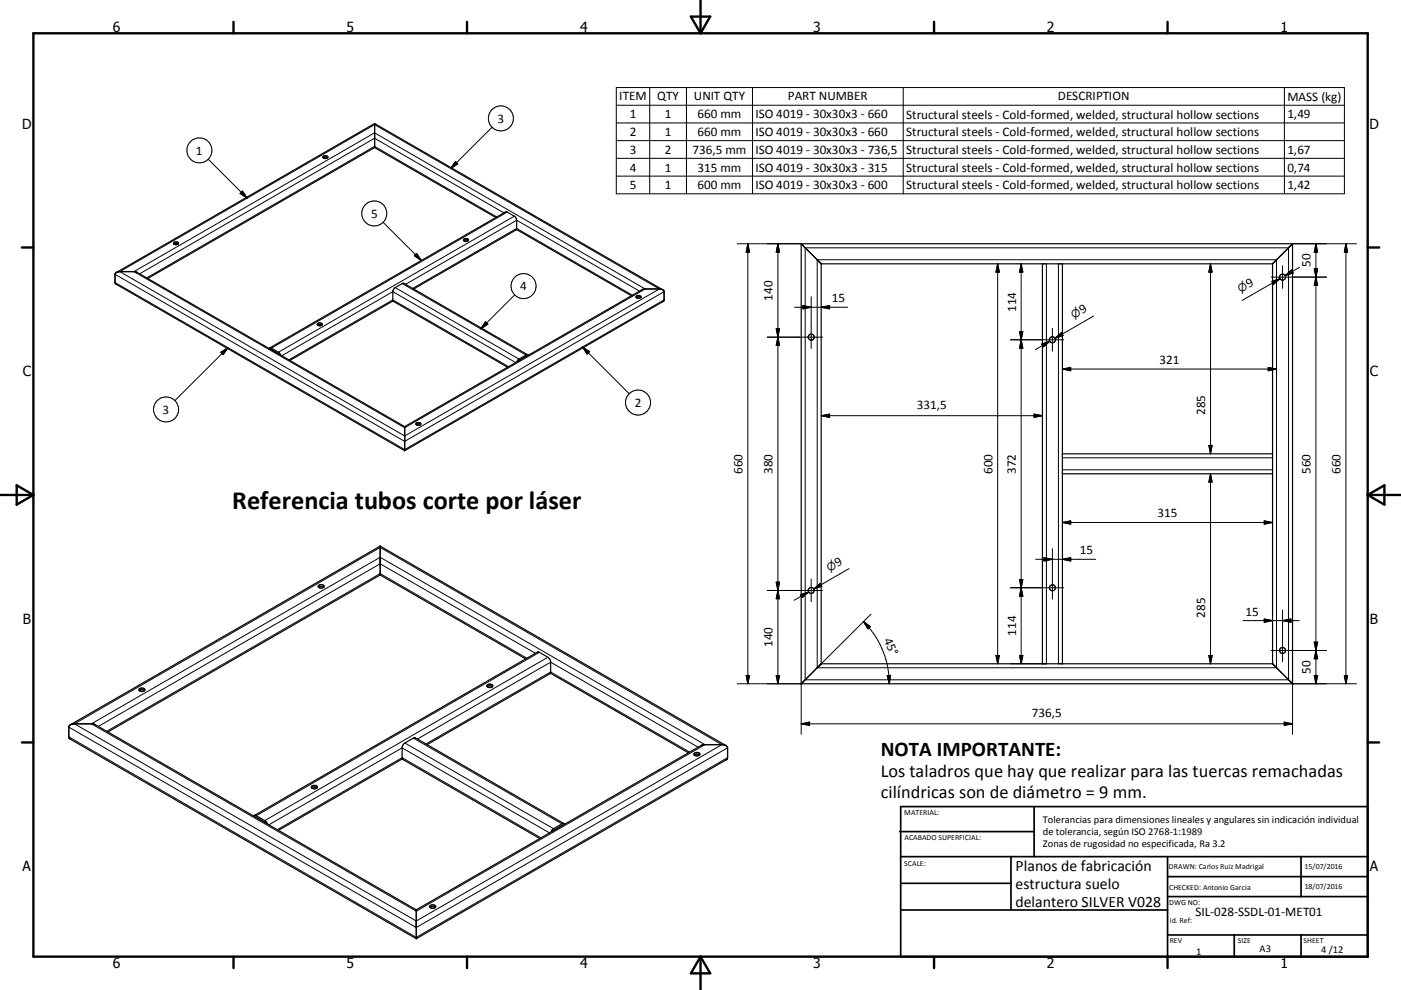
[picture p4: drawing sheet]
<svg xmlns="http://www.w3.org/2000/svg" width="420mm" height="297mm" viewBox="0 0 420 297" stroke-linecap="round" stroke-linejoin="round" font-family="sans-serif">
<g fill="none" stroke="#000" stroke-width=".36">
<path d="M112.3 37.1v7.2M112.3 37.1l86.4 49.8M112.3 37.1l-77.4 44.6M96.9 47a.85 .85 0 0 1 1.4 .2 .77 .77 0 0 1-.8 .4 .77 .77 0 0 1-.6-.6zM96.9 47.3a1.08 1.08 0 0 1 1.3 0M112.3 44.3l36.4 21M112.3 44.3l-68 39.2M52.1 73.2a1.09 1.09 0 0 1 1.3 0M52.2 72.7l.1-.1a.63 .63 0 0 1 .8-.1 .63 .63 0 0 1 .3 .7 .74 .74 0 0 1-.8 .3 .74 .74 0 0 1-.5-.7zM139 72.2a1.07 1.07 0 0 1 1.3 0M139 71.8a.68 .68 0 0 1 .9-.3 .68 .68 0 0 1 .4 .8 .72 .72 0 0 1-.8 .2 .72 .72 0 0 1-.5-.7zM154.8 68.8l34.5 19.9"/>
<path d="M154.9 68.8l-.2-3.3-.5-.7-2.3-1.2h-.3l-70.7 40.8M154.9 68.8l-30.9 17.9M240.2 73.1l6 6M240.2 73.1h147.3M240.2 73.1v132M246.2 79.1v120.1M246.2 79.2h135.3M312.5 79.2v119.9M318.5 79.2v119.9M381.5 79.2v119.9M387.5 73.1v132M387.5 73.2l-6 6"/>
<path d="M34.9 81.7l1-.2h4.3l.9 .2 80.2 46.3M34.9 81.7l-.4 .6v2.5l.3 .4 86.5 50M95.2 97.5a1.08 1.08 0 0 1 1.3 0M95.2 97.1a.67 .67 0 0 1 .8-.3 .67 .67 0 0 1 .5 .8 .81 .81 0 0 1-1.4-.4zM117.8 90.2l.1-3.3 .6-.6 2.5-1.3 37.2 21.5M117.8 90.2l34.4 20M117.8 90.3l-30.9 17.8M190.8 89.3l.4-.2 .9 .2M190.8 88.9a.69 .69 0 0 1 .8-.3 .69 .69 0 0 1 .4 .7 .73 .73 0 0 1-.8 .2 .73 .73 0 0 1-.4-.6zM198.7 86.9l.4 .6v2.5l-.2 .4-77.6 44.8M198.7 86.9l-1-.2h-4.3l-1 .2-71.1 41.1M80.9 104.4l2.6 1.3 .6 .8"/>
<path d="M80.9 104.4l-.2 .2M81.2 104.8l2.5 1.5M155.6 108.1l-.2 .2M157.9 106.9h-.2M158.4 106.6l-.3-.2-.4 .1-2.3 1.3-.4 .8M121.3 128v7.2M124.8 127.4a1.07 1.07 0 0 1 1.3 0M124.8 127a.78 .78 0 0 1 .8-.3 .78 .78 0 0 1 .5 .6 .72 .72 0 0 1-.8 .4 .72 .72 0 0 1-.5-.7zM318.5 136.1h63M318.5 142.1h63M95.5 175.7a.85 .85 0 0 1 1-.4 .85 .85 0 0 1 .6 .9 .9 .9 0 0 1-1 .3 .9 .9 0 0 1-.6-.8zM95.5 176.2l.7-.3 .9 .3"/>
<path d="M114 163.8v8.7M114 163.8l103.6 59.9M114 172.5l43.6 25.2M114 163.8l-92.9 53.6M114 172.5l-81.6 47.1M246.2 199.2l-6 5.9M246.2 199.1h135.3M381.5 199.1l6 6M41.7 206.7a.98 .98 0 0 1 1.7 .4 .95 .95 0 0 1-1 .4 .95 .95 0 0 1-.7-.8zM41.8 207.2a1.23 1.23 0 0 1 1.5 0M146.1 206l.6-.2 .9 .2M147.7 206a.87 .87 0 0 0-.8-.8 .87 .87 0 0 0-.9 .7l.1 .1"/>
<path d="M147.7 206a1.27 1.27 0 0 1-1.6 0M165 202l41.4 23.8M240.2 205.1h147.3M93.5 236.4a1.24 1.24 0 0 1 1.5 0M93.5 235.9a.9 .9 0 0 1 .9-.3 .9 .9 0 0 1 .7 .7 .95 .95 0 0 1-1 .4 .95 .95 0 0 1-.7-.7zM120.6 227.7l-37.1 21.4M128 223.4l36.9-21.3 .2-.3v-3.4l-.3-.7-3.1-2h-.6l-84.9 49M208.1 226.5a1.26 1.26 0 0 1 1.6 0M208.2 226a.9 .9 0 0 1 .9-.3 .9 .9 0 0 1 .7 .8 .98 .98 0 0 1-1.7-.4zM76.3 244.6l.5 .1 2.8 1.6 .6 .9M76.3 244.6l-.2 .2M76.6 245.1l3 1.8"/>
<path d="M168.7 247.6l-3 1.7M169.1 247.1h-.5l-2.6 1.5-.8 1M169.1 247.1l.2 .2M169.1 247.1l-44.6-25.7h-.6l-3 2-.3 .7v3.4l.2 .4 41 23.7M124.8 273v8.6M124.8 273l85.4-49.3 .9-.3h5.6a1.36 1.36 0 0 1 1.4 1v2.9l-.3 .6-93 53.7M124.8 273l-96.2-55.6-.9-.2h-5.4a1.54 1.54 0 0 0-1.7 .9v3l.5 .7 103.7 59.8M128.9 272.2l.7-.2 .9 .2M130.6 272.2v-.1a.99 .99 0 0 0-.8-.6 .99 .99 0 0 0-1 .5l.1 .2M130.6 272.2a1.25 1.25 0 0 1-1.7 0"/>
<circle cx="384.5" cy="83.1" r=".9"/>
<circle cx="243.2" cy="101.2" r=".9"/>
<circle cx="315.5" cy="101.9" r=".9"/>
<circle cx="243.2" cy="177.2" r=".9"/>
<circle cx="315.5" cy="176.3" r=".9"/>
<circle cx="384.5" cy="195.1" r=".9"/>
</g>
<g fill="none" stroke="#000" stroke-width=".3">
<path d="M147.5 38.2l-12.4 12.4M184.8 26.3h218.3v31.8h-218.3zM184.8 31.6h218.3M184.8 36.9h218.3M194.8 26.3v31.8M205.8 26.3v31.8M225.6 26.3v31.8M270.8 26.3v31.8M385.1 26.3v31.8M62.4 47.8l11.7 11.6M72 58l.7-.7 1.4 2.1zM136.5 48.4l.7 .8-2.1 1.4z"/>
<path d="M184.8 42.2h218.3M184.8 47.5h218.3M184.8 52.8h218.3M114.8 66.7l11.5 11.5M124.9 76l1.4 2.2-2.1-1.5zM149 65.1l-36.7-21.2-68.3 39.5M151.1 63.9l-38.8-22.4-70.4 40.6M152.1 63.6l-70.7 40.9M154.2 64.8l-70.7 40.9M221 73.1h19.2M224.2 73.1v132M224.2 73.1l.5 2.5h-1z"/>
<path d="M233.2 73.1l.5 2.5h-1zM233.2 73.1v132M241.4 74.3h144.9v129.6h-144.9zM245 77.9h137.7v122.4h-137.7zM299.1 79.2l.5 2.4h-1zM299.1 79.2v119.9M306.1 79.2v119.9M306.1 79.2l.6 2.4h-1zM313.7 79.2v119.9h-10.7M317.3 79.2v119.9M362.9 79.2l.5 2.4h-1zM362.9 79.2v56.9"/>
<path d="M384.5 79.7v6.8M387.5 73.1h19.2M394.5 73.1l.5 2.5h-1zM394.5 73.1v132M403.5 73.1l.5 2.5h-1zM403.5 73.1v132M34.5 82.3l86.8 50.1 77.8-44.9M34.5 84.8l86.8 50.1 77.8-44.9M35.9 81.5l76.4-44.1 85.4 49.3-76.4 44.1zM40.2 81.5l72.1-41.6 81.1 46.8-72.1 41.6zM118.5 86.3l37.1 21.4M120.6 85.1l37.1 21.4"/>
<path d="M121.6 85.3l33.3-19.2 36.8 21.3M123.7 86.5l31.2-18 34.7 20.1M145.6 96.5l.7 .7-2.1 1.5zM154.3 88.5l-10.1 10.2M232.7 98.6h1l-.5 2.6zM238.2 92.2h15.9M240.7 91.7l2.5 .5-2.5 .5zM243.2 89v15.6M246.2 92.2l2.5-.5v1zM305.7 99.4h1l-.6 2.5zM315.5 98.5v6.8M327.9 94.8l-11.6 6.7"/>
<path d="M381.1 83.1h16.6M381.3 84.4l2.5-.8-2 1.7zM383.8 83.6l-2.2 1.2M383.8 83.6l-11.4 6.5M385.3 82.7l1.9-1.7 .5 .9zM389.6 80.2l-4.3 2.5M394 80.7l1 5h-1l1-5zM66.2 105.7l2.1-1.4-1.4 2.1zM68.3 104.3l-15.9 15.9M81.4 104.9h-.1M83.5 106.1h-.1M84.5 106.7l33.3-19.2 36.8 21.3"/>
<path d="M86.6 108l31.2-18 34.7 20M155.6 108.1l.1 .1M157.7 106.9h.1M174.6 104.1l14 14M174.6 104.1l2.1 1.4-.7 .7zM230 101.2h16.6M233.2 101.2l.5 2.4h-1zM303 101.9h15.9M306.1 101.9l.6 2.6h-1zM312.3 103.2l2.4-.8-1.9 1.7zM314.7 102.4l-4.3 2.5M316.3 101.5l1.9-1.7 .5 .9z"/>
<path d="M318.5 100.2l-2.2 1.3M318.5 110.7l2.5-.5v1zM318.5 110.7h64.2M380.2 110.2l2.5 .5-2.5 .5zM246.2 124.7l2.5-.5v1zM246.2 124.7h66.3M310 124.2l2.5 .5-2.5 .5zM318.5 137.3h63M362.4 133.6h1l-.5 2.5zM318.5 140.9h63M318.5 156.7l2.5-.4v1zM318.5 156.7h63"/>
<path d="M362.9 142.1v57M362.9 142.1l.5 2.5h-1zM379 156.3l2.5 .4-2.5 .6zM230 177.1h16.6M232.7 174.7h1l-.5 2.4zM233.2 177.1l.5 2.5h-1zM240 178.4l2.4-.8-1.9 1.7zM242.4 177.6l-4.3 2.5M243.2 173.7v6.9M244 176.7l1.9-1.7 .5 .9zM246.1 175.4l-2.1 1.3M254.6 170.6l-10.6 6.1"/>
<path d="M303 176.3h15.9M305.7 173.8h1l-.6 2.5zM306.1 176.3l.6 2.5h-1zM310.5 167.8h18M313 167.3l2.5 .5-2.5 .5zM315.5 164.6v15.1M318.5 167.8l2.5-.5v1zM158 197.5l-44-25.4-82 47.3M160.5 196l-46.5-26.9-84.5 48.8M161.7 195.7l-84.9 49M164.3 197.2l-84.9 49M258.9 186.5a26.6 26.6 0 0 1 7.7 18.6"/>
<path d="M258.9 186.5l2 1.5-.7 .7zM261.1 184.2l-16.1 16.1M298.6 196.7h1l-.5 2.4zM305.7 196.7h1l-.6 2.4zM362.4 196.7h1l-.5 2.4zM372.7 186.2h16.8M379 185.7l2.5 .5-2.5 .5zM381.1 195.2h16.6M384.5 183v15.5M384.5 186.2l2.5-.5v1zM394 192.6h1l-1 5h1zM20.6 218.1l104.2 60.2 93.3-53.9"/>
<path d="M22.3 217.2l91.7-53 102.4 59.2-91.6 52.9zM27.4 217.2l86.6-50 97.3 56.2-86.5 50zM221 205.1h19.2v15.2M223.7 202.6h1l-.5 2.5zM232.7 202.6h1l-.5 2.5zM240.2 217.2h147.3M240.2 217.2l2.5-.6v1zM266 202.7l1-.1-.4 2.5zM385 216.6l2.5 .6-2.5 .4zM394 202.6h1l-.5 2.5zM403 202.6h1l-.5 2.5zM406.7 205.1h-19.2v15.2"/>
<path d="M20.6 221.1l104.2 60.1 93.3-53.9M121.4 222.9l44.6 25.7M123.9 221.4l44.6 25.8M125.1 221.7l40-23 44.2 25.5M127.7 223.2l37.4-21.6 41.7 24M76.8 245.2h.1M79.4 246.7h-.1M80.6 247.5l40-23.1 44.2 25.5M83.1 248.9l37.5-21.6 41.6 24.1M166 249.1v.1M168.5 247.7h.1"/>
<circle cx="150.2" cy="35.5" r="3.8"/>
<circle cx="59.8" cy="45.1" r="3.8"/>
<circle cx="112.2" cy="64" r="3.8"/>
<circle cx="157" cy="85.8" r="3.8"/>
<circle cx="49.8" cy="122.8" r="3.8"/>
<circle cx="191.3" cy="120.8" r="3.8"/>
</g>
<circle cx="387.5" cy="205.1" r=".18" fill="#000"/>
<g fill="none" stroke="#000" stroke-width=".71">
<path d="M10 10h400v277h-400zM70 6.6v3.4M140 6.6v3.4M207.1 5h5.8l-2.9 5zM210 0v10M280 6.6v3.4M350 6.6v3.4M6.6 74.2h3.4M410 74.2h3.5M0 148.5h10M5 145.6l5 2.9-5 2.9zM410 148.5h10.1"/>
<path d="M410 148.5l5.1-2.9v5.8zM6.6 222.7h3.4M410 222.7h3.5M70 287v3.4M140 287v3.4M210 287v10M210 287l2.9 5h-5.8zM280 287v3.4M350 287v3.4"/>
</g>
<g fill="none" stroke="#000" stroke-width=".51">
<path d="M269.7 249.5h40.3M270 242h140v45h-140zM270 257h140M303.1 257v16M310 242v15M350 257v30M390.1 257v12M270 265h33.1M270 273h80M350 269h60M350 263h60M350 280.5h60"/>
<path d="M370 280.5v6.5M390.1 280.5v6.5"/>
</g>
<g fill="#000" stroke="#000" stroke-width=".3">
<path d="M72 58l.7-.7 1.4 2.1zM136.5 48.4l.7 .8-2.1 1.4zM124.9 76l1.4 2.2-2.1-1.5zM224.2 73.1l.5 2.5h-1zM233.2 73.1l.5 2.5h-1zM394.5 73.1l.5 2.5h-1zM403.5 73.1l.5 2.5h-1zM145.6 96.5l.7 .7-2.1 1.5zM232.7 98.6h1l-.5 2.6zM240.7 91.7l2.5 .5-2.5 .5zM246.2 92.2l2.5-.5v1zM299.1 79.2l.5 2.4h-1z"/>
<path d="M305.7 99.4h1l-.6 2.5zM306.1 79.2l.6 2.4h-1zM316.3 101.5l1.9-1.7 .5 .9zM362.9 79.2l.5 2.4h-1zM381.3 84.4l2.5-.8-2 1.7zM385.3 82.7l1.9-1.7 .5 .9zM394 80.7h1l-.5 2.4zM394.5 83.1l.5 2.6h-1zM66.2 105.7l2.1-1.4-1.4 2.1zM174.6 104.1l2.1 1.4-.7 .7zM233.2 101.2l.5 2.4h-1zM306.1 101.9l.6 2.6h-1z"/>
<path d="M312.3 103.2l2.4-.8-1.9 1.7zM318.5 110.7l2.5-.5v1zM380.2 110.2l2.5 .5-2.5 .5zM246.2 124.7l2.5-.5v1zM310 124.2l2.5 .5-2.5 .5zM362.4 133.6h1l-.5 2.5zM318.5 156.7l2.5-.4v1zM362.9 142.1l.5 2.5h-1zM379 156.3l2.5 .4-2.5 .6zM232.7 174.7h1l-.5 2.4zM233.2 177.1l.5 2.5h-1zM240 178.4l2.4-.8-1.9 1.7z"/>
<path d="M244 176.7l1.9-1.7 .5 .9zM305.7 173.8h1l-.6 2.5zM306.1 176.3l.6 2.5h-1zM313 167.3l2.5 .5-2.5 .5zM318.5 167.8l2.5-.5v1zM258.9 186.5l2 1.5-.7 .7zM298.6 196.7h1l-.5 2.4zM305.7 196.7h1l-.6 2.4zM362.4 196.7h1l-.5 2.4zM379 185.7l2.5 .5-2.5 .5zM384.5 186.2l2.5-.5v1zM394 192.6h1l-.5 2.6z"/>
<path d="M394.5 195.2l.5 2.4h-1zM223.7 202.6h1l-.5 2.5zM232.7 202.6h1l-.5 2.5zM240.2 217.2l2.5-.6v1zM266 202.7l1-.1-.4 2.5zM385 216.6l2.5 .6-2.5 .4zM394 202.6h1l-.5 2.5zM403 202.6h1l-.5 2.5z"/>
</g>
<text font-size="7.9" x="69.6" y="152.6">Referencia tubos corte por láser</text>
<text font-size="6.3" x="264.1" y="226.7">NOTA IMPORTANTE:</text>
<g font-size="5.5">
<text x="264.1" y="233.3">Los taladros que hay que realizar para las tuercas remachadas</text>
<text x="264.1" y="239.5">cilíndricas son de diámetro = 9 mm.</text>
</g>
<g font-size="4.7">
<text x="304.5" y="261.2">Planos de fabricación</text>
<text x="304.5" y="266.6">estructura suelo</text>
<text x="304.5" y="272">delantero SILVER V028</text>
</g>
<g font-size="4.2">
<text x="33.9" y="9.6">6</text>
<text x="103.9" y="9.6">5</text>
<text x="173.9" y="9.6">4</text>
<text x="243.8" y="9.6">3</text>
<text x="313.9" y="9.6">2</text>
<text x="383.9" y="9.6">1</text>
<text x="6.7" y="38.7">D</text>
<text x="410.5" y="38.7">D</text>
<text x="6.9" y="112.9">C</text>
<text x="410.7" y="112.9">C</text>
<text x="6.9" y="187.1">B</text>
<text x="410.7" y="187.1">B</text>
<text x="6.8" y="261.4">A</text>
<text x="410.7" y="261.4">A</text>
<text x="33.9" y="290.4">6</text>
<text x="103.9" y="290.4">5</text>
<text x="173.9" y="290.4">4</text>
<text x="243.8" y="290.4">3</text>
<text x="313.9" y="290.4">2</text>
<text x="383.9" y="290.4">1</text>
</g>
<g font-size="3.9">
<text x="185.7" y="30.1">ITEM</text>
<text x="188.8" y="35.5">1</text>
<text x="197" y="30.1">QTY</text>
<text x="199.3" y="35.5">1</text>
<text x="208" y="30.1">UNIT QTY</text>
<text x="209.1" y="35.5">660 mm</text>
<text x="226.5" y="35.5">ISO 4019 - 30x30x3 - 660</text>
<text x="236.2" y="30.1">PART NUMBER</text>
<text x="271.7" y="35.6">Structural steels - Cold-formed, welded, structural hollow sections</text>
<text x="317.2" y="30.1">DESCRIPTION</text>
<text x="386" y="30.3">MASS (kg)</text>
<text x="386" y="35.5">1,49</text>
<text x="149.2" y="36.8">3</text>
<text x="188.8" y="40.8">2</text>
<text x="199.3" y="40.8">1</text>
<text x="209.1" y="40.8">660 mm</text>
<text x="226.5" y="40.8">ISO 4019 - 30x30x3 - 660</text>
<text x="271.7" y="40.9">Structural steels - Cold-formed, welded, structural hollow sections</text>
<text x="58.8" y="46.4">1</text>
<text x="188.8" y="46.1">3</text>
<text x="199.3" y="46.1">2</text>
<text x="207.6" y="46.1">736,5 mm</text>
<text x="226.5" y="46.1">ISO 4019 - 30x30x3 - 736,5</text>
<text x="271.7" y="46.2">Structural steels - Cold-formed, welded, structural hollow sections</text>
<text x="386" y="46.1">1,67</text>
<text x="188.8" y="51.5">4</text>
<text x="199.3" y="51.5">1</text>
<text x="209.1" y="51.5">315 mm</text>
<text x="226.5" y="51.5">ISO 4019 - 30x30x3 - 315</text>
<text x="271.7" y="51.5">Structural steels - Cold-formed, welded, structural hollow sections</text>
<text x="386" y="51.5">0,74</text>
<text x="188.8" y="56.7">5</text>
<text x="199.3" y="56.7">1</text>
<text x="209.1" y="56.7">600 mm</text>
<text x="226.5" y="56.7">ISO 4019 - 30x30x3 - 600</text>
<text x="271.7" y="56.8">Structural steels - Cold-formed, welded, structural hollow sections</text>
<text x="386" y="56.7">1,42</text>
<text x="111.3" y="65.3">5</text>
<text x="392.9" y="80.2" transform="rotate(-90 392.9 80.2)">50</text>
<text x="156" y="87.1">4</text>
<text x="374.4" y="86.5" transform="rotate(-30 374.4 86.5)">9</text>
<text x="231.6" y="90.2" transform="rotate(-90 231.6 90.2)">140</text>
<text x="249.3" y="90.6">15</text>
<text x="304.6" y="93.6" transform="rotate(-90 304.6 93.6)">114</text>
<text x="324.4" y="94.3" transform="rotate(-30 324.4 94.3)">9</text>
<text x="347.6" y="109.1">321</text>
<text x="48.8" y="124.1">3</text>
<text x="190.3" y="122.1">2</text>
<text x="274.9" y="122.7">331,5</text>
<text x="361.4" y="124.5" transform="rotate(-90 361.4 124.5)">285</text>
<text x="222.6" y="142.2" transform="rotate(-90 222.6 142.2)">660</text>
<text x="231.6" y="142.2" transform="rotate(-90 231.6 142.2)">380</text>
<text x="297.5" y="142.2" transform="rotate(-90 297.5 142.2)">600</text>
<text x="304.5" y="142.2" transform="rotate(-90 304.5 142.2)">372</text>
<text x="392.9" y="142.2" transform="rotate(-90 392.9 142.2)">560</text>
<text x="401.9" y="142.2" transform="rotate(-90 401.9 142.2)">660</text>
<text x="347" y="155.2">315</text>
<text x="323.8" y="166.2">15</text>
<text x="251.1" y="170.1" transform="rotate(-30 251.1 170.1)">9</text>
<text x="361.4" y="185.3" transform="rotate(-90 361.4 185.3)">285</text>
<text x="373.4" y="184.7">15</text>
<text x="304.6" y="190.8" transform="rotate(-90 304.6 190.8)">114</text>
<text x="231.6" y="194.1" transform="rotate(-90 231.6 194.1)">140</text>
<text x="265" y="192" transform="rotate(67 265 192)">45°</text>
<text x="392.9" y="202.2" transform="rotate(-90 392.9 202.2)">50</text>
<text x="309.4" y="215.1">736,5</text>
<text x="358.4" y="274.9">SIL-028-SSDL-01-MET01</text>
</g>
<g font-size="3.3">
<text x="371.9" y="88" transform="rotate(-30 371.9 88)">⌀</text>
<text x="322" y="95.7" transform="rotate(-30 322 95.7)">⌀</text>
<text x="248.7" y="171.5" transform="rotate(-30 248.7 171.5)">⌀</text>
</g>
<g font-size="3.1">
<text x="312.7" y="246.8">Tolerancias para dimensiones lineales y angulares sin indicación individual</text>
<text x="312.7" y="250.4">de tolerancia, según ISO 2768-1:1989</text>
<text x="312.7" y="254">Zonas de rugosidad no especificada, Ra 3.2</text>
<text x="358.6" y="286.5">1</text>
<text x="377.6" y="285.6">A3</text>
<text x="396.1" y="285.9">4 /12</text>
</g>
<g font-size="2.4">
<text x="271.1" y="244.4">MATERIAL:</text>
<text x="271.2" y="252">ACABADO SUPERFICIAL:</text>
<text x="271.1" y="259.7">SCALE:</text>
<text x="350.4" y="260.8">DRAWN: Carlos Ruiz Madrigal</text>
<text x="391.1" y="260.6">15/07/2016</text>
<text x="350.5" y="267">CHECKED: Antonio Garcia</text>
<text x="391.2" y="266.7">18/07/2016</text>
<text x="350.5" y="271.4">DWG NO:</text>
<text x="350.7" y="276.9">Id. Ref:</text>
<text x="350.7" y="282.8">REV</text>
<text x="371.1" y="282.9">SIZE</text>
<text x="390.8" y="283">SHEET</text>
</g>
</svg>
